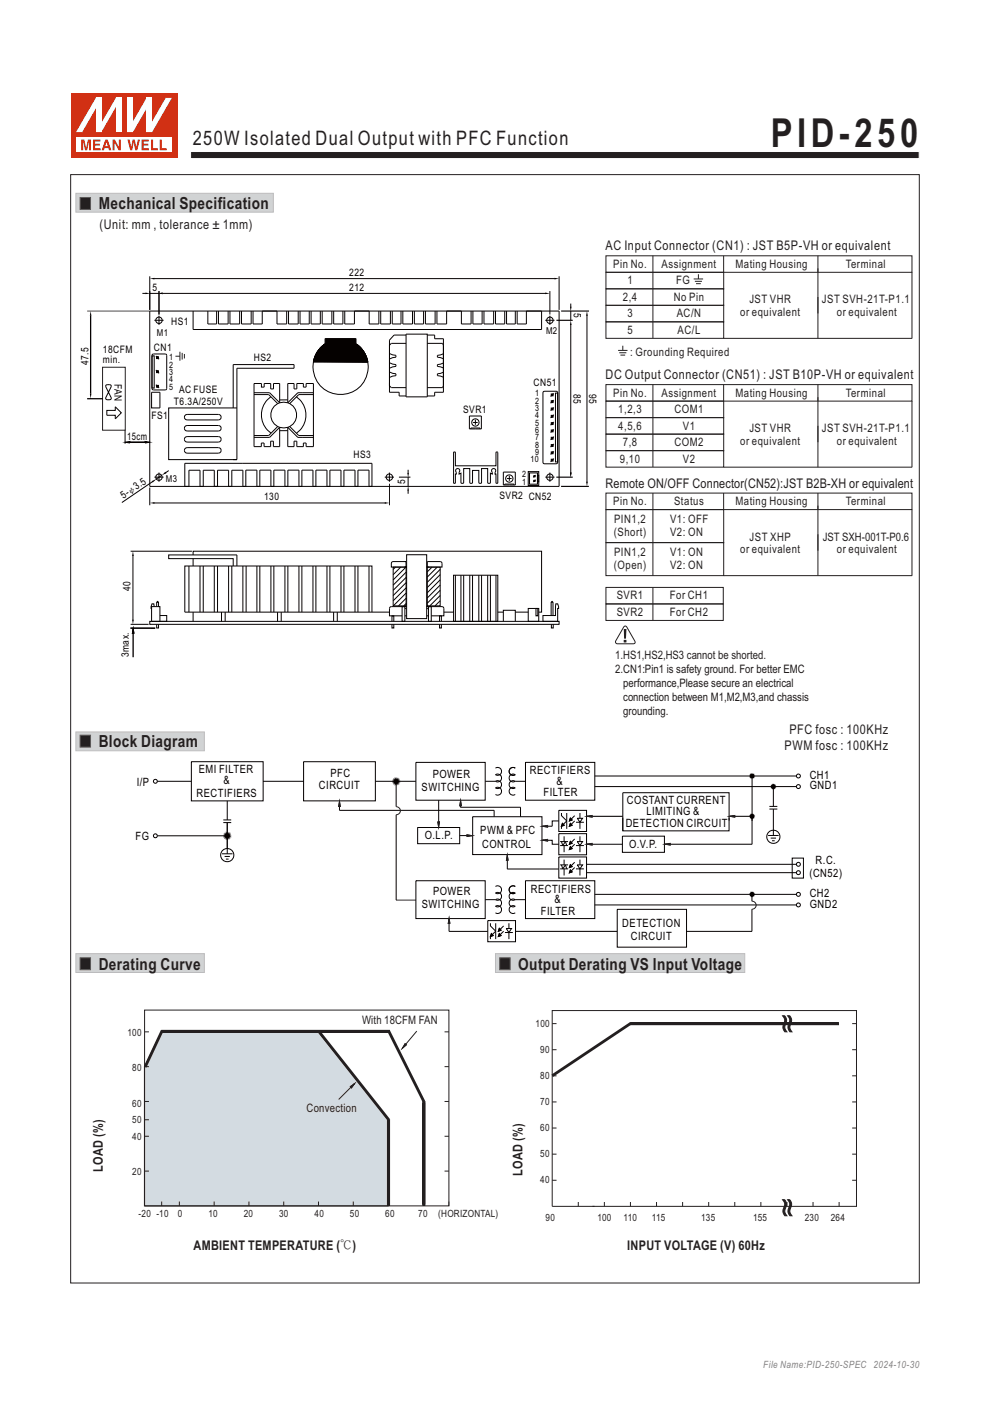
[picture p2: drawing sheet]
<svg xmlns="http://www.w3.org/2000/svg" width="210mm" height="297mm" viewBox="0 0 210 297" stroke-linecap="round" stroke-linejoin="round" font-family="sans-serif">
<g fill="#d1d3d4" stroke="#bbbdc0" stroke-width=".21">
<path d="M16.1 41h41.9v4h-41.9z" fill-rule="evenodd"/>
<path d="M16.1 202.2h27.2v4h-27.2z" fill-rule="evenodd"/>
<path d="M105.1 202.2h52.9v4h-52.9z" fill-rule="evenodd"/>
<path d="M16.1 155.2h27.2v4h-27.2z" fill-rule="evenodd"/>
</g>
<path d="M34.3 218.7l33.3 .1 14.9 18.8-.2 18.1h-51.7v-29.5z" fill-rule="evenodd" fill="#d3dbe1" stroke="#231f20" stroke-width=".21"/>
<g fill="#231f20" stroke="#58595b" stroke-width=".21">
<path d="M17 155.9h2.2v2.5h-2.2z" fill-rule="evenodd"/>
<path d="M17 41.9h2.2v2.5h-2.2z" fill-rule="evenodd"/>
<path d="M17 203.1h2.2v2.5h-2.2z" fill-rule="evenodd"/>
<path d="M106 203.1h2.2v2.5h-2.2z" fill-rule="evenodd"/>
</g>
<g fill="none" stroke="#231f20" stroke-width=".21">
<path d="M72 169.9l.2 1.1h-.4zM92.9 174.3h.3l-.2 1zM97.7 169.8l.2 1h-.4zM99 177l1.1 .2-1.1 .1zM115.1 178.1l1-.1v.3zM115.1 175.2l1-.2v.4zM124.5 173.1l1.1-.2v.3zM124.5 179l1.1-.2v.4zM141.1 179l1.1-.2v.4zM154.8 173.1l1-.2v.3zM95.3 194.7l.1 1.1h-.3zM107.6 181.3l.2 1.1h-.4z"/>
<path d="M117.1 217h.9M180.7 217h1M117.1 222.6h.9M117.1 239.2h.9M117.1 233.6h.9M117.1 228.1h.9M180.7 239.2h1M180.7 233.6h1M180.7 228.1h1M180.7 222.6h1M117.1 250.2h.9M117.1 244.7h.9"/>
<path d="M122.7 254.8v1M125.7 255.8h56v-41.5h-64.6v41.5h9M128.2 254.8v1M133.7 254.8v1M139.3 254.8v1M144.8 254.8v1M150.3 254.8v1M155.8 254.8v1M161.4 254.8v1M166.9 254.8v1M172.4 254.8v1M178 254.8v1"/>
<path d="M180.7 250.2h1M180.7 244.7h1"/>
</g>
<path d="M133.9 217l43.8 .1z" fill-rule="evenodd" fill="#231f20" stroke="#231f20" stroke-width=".6"/>
<path d="M133.8 217l-16.7 11.1" fill="none" stroke="#231f20" stroke-width=".6"/>
<g fill="none" stroke="#050100" stroke-width=".21">
<path d="M31.8 58.6v7.1M32.5 59.1h85.3M118.6 58.6v7.1M30.2 62.2h.8M31.8 65.9h86.8v37.2h-86.8zM31.8 62.2h1.9M32.2 75.4h.5v6.9h-.5zM32.4 75.1l2.6-.1 .3 .2 .1 7.2-.2 .2-2.7 .1-.2-.2-.1-7.1zM32.7 67.9h2M33.7 66.9v2M33.7 61.7v5M34.5 62.2h81.4"/>
<path d="M45.9 65.9v2.8h-1.8v-2.8M48.4 65.9v2.8h-2.1v-2.8M50.8 65.9v2.8h-2v-2.8M53.3 65.9v2.8h-2.1v-2.8M55.6 65.9v2.8h-1.9v-2.8M60.8 65.9v2.8h-2.1l.1-2.8M63.3 65.9v2.8h-2.1v-2.8M65.6 65.9v2.8h-2v-2.8M67.9 65.9v2.8h-1.9v-2.8M70.4 65.9v2.8h-2.1v-2.8M72.7 65.9v2.8h-1.9v-2.8M75.2 65.9v2.8h-2.1v-2.8"/>
<path d="M80.4 65.9v2.8h-2.1v-2.8M82.6 78.9l1.4 .4v.3l-1.4 .4M82.6 76.9l1.4 .4v.4l-1.4 .4M82.6 75l1.4 .3v.4l-1.4 .4M82.8 65.9v2.8h-2.1v-2.8M85.1 65.9v2.8h-1.9v-2.8M86.1 72.8h-3.1l-.4 .4M86.1 70.8h4.5v13.3h-4.5zM86.1 71h-2.5l-1 1.1v11.1h2.1v.8h1.4M87.5 65.9v2.8h-2.1v-2.8M89.8 65.9v2.8h-1.9v-2.8M90.6 72.8h3.3l.1 .4"/>
<path d="M90.6 71h1.6v.8h1.8v11.4h-1.8v.8h-1.6M92.3 65.9v2.8h-2.1v-2.8M94 75l-1.2 .3v.4l1.2 .4M94 77l-1.2 .3v.4l1.2 .3M94 78.9l-1.2 .4v.3l1.2 .4M94.7 65.9v2.8h-2v-2.8M99.9 65.9v2.8h-2v-2.8M102.3 65.9v2.8h-2v-2.8M104.7 65.9v2.8h-2v-2.8M107.1 65.9v2.8h-2v-2.8M109.3 65.9v2.8h-1.9v-2.8M111.6 65.9v2.8h-1.9v-2.8"/>
<path d="M114.9 65.9v4h-73.9v-4M115.7 67.9h1.9M116.6 61.7v5M116.6 66.9v2M118 67.9h3.5M119 65.9h5.9M121.1 68.7v31.7M121.1 64.4v.7M121.1 65.9v2M124.5 66.7v35.6M32.2 83.2h1.7v3.3h-1.7zM35.8 99.8l-1 .6"/>
<path d="M39.2 92.8l.5-.2h6.6a.59 .59 0 0 1 .6 .5 .59 .59 0 0 1-.6 .6h-6.6a.59 .59 0 0 1-.5-.9zM39.2 90.5l.5-.3h6.6a.59 .59 0 0 1 .6 .6 .59 .59 0 0 1-.6 .6h-6.6a.59 .59 0 0 1-.5-.9zM39.2 88.2l.5-.3h6.6a.59 .59 0 0 1 .6 .6 .59 .59 0 0 1-.6 .5h-6.6a.59 .59 0 0 1-.5-.8zM39.2 95.2l.5-.3h6.6a.59 .59 0 0 1 .6 .6 .59 .59 0 0 1-.6 .6h-6.6a.59 .59 0 0 1-.5-.9zM49.5 86.5v-9.2h12.9v.8h-12.2v19.3M50.2 86.5h-14.4v10.9h14.4h-.7M53.9 83.3h3.3l2.1 2.1v-4.1h-1.3v1.2h-.6v-1.2h-1.4v.8h-.6v-.8h-1.5v13.4h1.5v-.8h.6v.8h1.4v-1.2h.6v1.2h1.3v-4.1l-2.1 2.1h-3.3M53.9 83.7h3.1l1.9 1.9M57.4 84.1a4.7 4.7 0 0 0 .1 7.7M58.9 90.4l-1.9 1.9h-3.1M61 84.8h-1.7M61 91.3h-1.7"/>
<path d="M61.4 90.4l2 1.9h3.1M62.9 84.1a4.7 4.7 0 0 1 0 7.7M66.5 83.3h-3.3l-2.2 2.1v-4.1h1.4v1.2h.6v-1.2h1.3v.8h.6v-.8h1.6v13.4h-1.6v-.8h-.6v.8h-1.3v-1.2h-.6v1.2h-1.4v-4.1l2.2 2.1h3.3M66.5 83.7h-3.1l-2 1.9M82.6 81.8l.4 .4h3.1M86.6 99.6v.8M94 81.8l-.1 .4h-3.3M96.2 95.9l.4 .1v2.8h8.6v-2.8l.3-.1v6.5l-.3-.1v-1.8h-.2l.1-.9-.1-.2h-.6l-.1 .2 .1 .9-.4-.2v2l-.2 .2h-.3l-.1-.2v-3h-1.3v3l-.1 .2h-.3l-.1-.2v-2.6h-1.4v2.6l-.1 .2h-.3l-.2-.2v-3h-1.3v3l-.1 .2h-.3l-.1-2.2-.4 .2 .1-.9-.4-.3-.4 .3 .1 .9h-.2v1.8l-.4 .1zM99.6 88.2h2.5v2.7h-2.5zM100.3 89.6h1M100.8 89v1.1M101.8 90.9v-.2h-1.9v.2"/>
<path d="M112 100h2.3v2.9h-2.3zM115.3 83h2.7l.3 .3v14.7l-.3 .3h-2.5l-.3-.3v-14.7zM117.8 83.3h.5v14.6h-.5zM27.7 116.9h13M28.2 117.7v13.9M31.8 103.4v3.7M32.4 102.1l-6.5 4.4M32.5 106.6h49.3M32.7 101.2h2M33.7 100.2v1.9M34.3 100.8l-1.2 .8M40.1 103.1v-3.4h2.3v3.4"/>
<path d="M41 117.7v-.8h73.9v12.9h-.6M41 118.4v1.6M45.5 103.1v-3.4h-2.4v3.4M48.5 103.1v-3.4h-2.4v3.4M51.5 103.1v-3.4h-2.3v3.4M54.5 103.1v-3.4h-2.4v3.4M57.5 103.1v-3.4h-2.4v3.4M60.4 103.1v-3.4h-2.3v3.4M63.4 103.1v-3.4h-2.3v3.4M66.4 103.1v-3.4h-2.4v3.4M69.4 103.1v-3.4h-2.4v3.4M72.3 103.1v-3.4h-2.3v3.4"/>
<path d="M75.3 103.1v-3.4h-2.4v3.4M75.9 103.1v-3.4h2.4v3.4h.6v-4.9h-39.7v4.9M81.6 101.2h2M82.6 100.2v1.9M82.6 102.6v4.5M83.1 119.2l3-.1v1.1h.1h-3.2zM84.6 101.2h2.5M86.2 117.6h4.3v13.6h-4.3zM86.6 101.2v1.9M86.6 103.9v.8M106.8 100.1h2.5v2.7h-2.5zM107.5 101.5h1"/>
<path d="M108 100.9v1M109 102.8v-.2h-1.9v.2M112.3 100.3h1.7v2.4h-1.7zM113.3 101.9h.2v.1h-.2zM113.3 100.9h.2v.2h-.2zM114 100.8h.3v1.3h-.3zM115.7 101.2h1.9M116.6 100.2v1.9M118 101.2h3.5M119 103.1h5.9M27.7 132.4h3.8M31.8 131.7h86.8v.7h-86.8z"/>
<path d="M32.2 131.7v-3.1h1.7v3.1M32.7 128.6l-.1-.6h-.4l-.2 .6v.4h.2M33.2 128.6v-.9l.2-.2 .2 .2v.9M33.2 132.4v.7h.4v-.7M33.3 127.7h.3M33.9 130.5h1.5v1.2h-3.2M40.1 120v9.8M41 129.8v1.9M42.4 120v9.8M43.1 120v9.8M45.5 120v9.8M46.1 120v9.8"/>
<path d="M47 129.8v1.9M47.8 129.8v1.9M48.5 120v9.8M49.2 120v9.8M49.5 120v-1.6h-13.7v-.7h14.4v2.3M51.5 120v9.8M52.2 120v9.8M54.5 120v9.8M55.1 120v9.8M57.5 120v9.8M58.1 120v9.8M58.9 129.8v1.9"/>
<path d="M59.6 129.8v1.9M60.4 120v9.8M61.1 120v9.8M63.4 120v9.8M64 120v9.8M66.4 120v9.8M67 120v9.8M69.4 120v9.8M70 120v9.8M70.8 129.8v1.9M71.5 129.8v1.9M72.3 120v9.8"/>
<path d="M72.9 120v9.8M75.3 120v9.8M75.9 120v9.8M78.3 120v9.8M78.9 129.8v-9.8h-39.7v9.8h43.4M83.1 131.7v-1.1h.4v1.1M83.1 132.4v.7h.4v-.7M83.4 120.2h2.7v8.3h-2.7zM83.9 120.2l-.5 .5M85 120.2l-1.6 1.6M85.3 128.6h.6v3.1h-.6zM85.8 128.5v.1h.4h-3.2l-.4 .4v1.6h2.7"/>
<path d="M85.8 120.2h.4M85.9 130.6h.3M85.9 129h.3M86.1 120.2l-2.7 2.8M86.1 124.6l-2.7 2.8M86.1 123.5l-2.7 2.8M86.1 122.4l-2.7 2.8M86.1 121.3l-2.7 2.8M86.1 128l-.5 .5M86.1 126.9l-1.6 1.6M86.1 125.7l-2.7 2.8M90.5 129h.4"/>
<path d="M90.5 130.6h.4M90.6 120.2v-1.1h2.8l.3 .2 .1 .9h-3.3h.5M90.6 120.2h2.8v8.3h-2.8zM90.9 128.6h.6v3.1h-.6zM91 128.5v.1h-.5h3.3l.3 .4v1.6h-2.6M91.6 120.2l-1 1M92.7 120.2l-2.1 2.2M93.2 132.4v.7h.4v-.7M93.2 131.7v-1.1h.4v1.1M93.4 127.4l-1.1 1.1M93.4 126.3l-2.2 2.2M93.4 120.7l-2.8 2.8"/>
<path d="M93.4 121.8l-2.8 2.8M93.4 122.9l-2.8 2.8M93.4 124l-2.8 2.8M93.4 125.2l-2.8 2.7M94.1 129.8h2.1M96.2 122h9.4v9.7h-9.4zM96.6 122v9.7M97.8 122v9.7M98.3 122v9.7M99.6 122v9.7M100.2 122v9.7M101.6 122v9.7"/>
<path d="M102.1 122v9.7M103.4 122v9.7M104 122v9.7M105.2 122v9.7M105.6 129.8h1.2M106.8 131.7v-2.3h2.5v2.3M109.3 129.8h2.7M112 129h2.3v2.7h-2.3zM113.7 129h.4v1.6h-.4zM115.2 130.5h2.6l.1-2.5h.4l.2 .6v.4h-.2v2.7h-3.1zM116.9 130.5v-2.8l.2-.2 .2 .2v2.8M116.9 127.7h.4"/>
<path d="M117 132.4v.7h.3v-.7M33.4 165.7h7.2M33.4 177.2h14.8M40.6 161.5h15.2v8.3h-15.2zM47.4 174.4h1.6M47.4 173.8h1.6M47.9 177.2h.3zM47.9 177.1l.3 .1zM47.9 177.3l.3-.1zM48 177l.2 .2zM48 177.4l.2-.2zM48.1 176.9l.1 .3z"/>
<path d="M48.2 169.8v4M48.2 177.2v.3zM48.2 174.4v6.6M48.2 177.2l.2-.2zM48.2 177.2l.3 .1zM48.2 177.2l.2 .2zM48.2 177.2l-.1 .3zM48.2 177.2h.3zM48.2 176.9v.3zM48.2 177.2l.1 .3zM48.2 177.2l.3-.1zM48.3 176.9l-.1 .3z"/>
<path d="M48.4 177l-.2 .2zM55.8 165.7h8.6M64.4 161.5h15.2v8.3h-15.2zM72 170.3v1.5h32.8M79.6 165.7h8.6M83.7 165.7h.3zM83.7 165.6l.3 .1zM83.8 165.6l.2 .1zM83.8 165.8l.2-.1zM83.8 165.5l.2 .2zM83.8 165.9l.2-.2zM83.8 165.4l.2 .3z"/>
<path d="M83.9 165.4l.1 .3zM84 165.4v.3zM84 165.7v5.3M84 172.7v18.1M84 165.7l.2 .2zM84 165.7v.3zM84 165.7l.3-.1zM84 165.7h.3zM84 165.7l.3 .1zM84 165.7l.3-.2zM84 165.7l-.1 .2zM84 165.7l.3 .2z"/>
<path d="M84.1 165.4l-.1 .3zM84.2 165.4l-.2 .3zM88.2 161.6h14.7v8.1h-14.7zM88.6 175.4h8.9v3.5h-8.9zM93 169.7v5.1M97.5 177.2h2.2M97.7 170v1.2l12.7-.1v2.1M100.3 173.2h14.7v8h-14.7zM102.9 165.7h2.2M104.8 171.8v1.4M105.1 162.8a.84 .84 0 0 1 1.3 .7 .84 .84 0 0 1-1.3 .7 .84 .84 0 0 1 1.3 .7 .84 .84 0 0 1-1.3 .8M105.1 165.7a.84 .84 0 0 1 1.3 .7 .84 .84 0 0 1-1.3 .7 .84 .84 0 0 1 1.3 .7 .84 .84 0 0 1-1.3 .7"/>
<path d="M109.3 165.7h2.2M109.3 165.7a.84 .84 0 0 0-1.3 .7 .84 .84 0 0 0 1.3 .7 .84 .84 0 0 0-1.3 .7 .84 .84 0 0 0 1.3 .7M109.3 162.8a.84 .84 0 0 0-1.3 .7 .84 .84 0 0 0 1.3 .7 .84 .84 0 0 0-1.3 .7 .84 .84 0 0 0 1.3 .8M111.5 161.6h14.7v8.1h-14.7zM115.7 178.2h1.4v.8h1.4M118.5 174.1h-1.4v1.1h-1.5M118.5 171.8h5.9v4.5h-5.9zM118.5 176.8h5.9v4.4h-5.9zM118.8 179.3h1.7M118.8 178.4h1.7M119.1 178.4l.3 .9 .5-.9 .3 .9M119.1 172.4v.5l1.1 1.2-1.1 1.1v.5"/>
<path d="M119.3 174.6l.4 .4-.6 .2zM119.6 177.3v1.1M119.6 179.3v1.4M120.2 172.4v3.3M121 179.5l.4 .4-.6 .2zM121 178.4l.4 .4-.6 .2zM121 173.5l.4 .4-.6 .2zM121 174.6l.4 .4-.6 .2zM121.9 179l-1.1 1.1M121.9 177.9l-1.1 1.1M121.9 172.9l-1.1 1.2M121.9 174.1l-1.1 1.1"/>
<path d="M122.2 179.3h1.6M122.2 174.3h1.6M122.4 178.4h1.2l-.6 .9zM122.4 173.5h1.2l-.6 .8zM123 177.3v1.1M123 179.3v1.4M123 174.3v1.4M123 172.4v1.1M125.1 179h6.9M125.3 173.1h6.8M126.2 164.5h42.7M126.2 166.8h42.7"/>
<path d="M132 177.3h8.9v3.4h-8.9zM132.1 173.4v2.8h22.5v-2.8M141.5 179h18M154.6 174v-5.9h-22.5v8.1M155.1 173.1h4.4M159.2 164.5h.3zM159.2 173.1h.3zM159.2 164.4l.3 .1zM159.2 164.6l.3-.1zM159.2 173l.3 .1zM159.2 173.2l.3-.1zM159.3 164.4l.2 .1z"/>
<path d="M159.3 164.7l.2-.2zM159.3 172.9l.2 .2zM159.3 173.2l.2-.1zM159.3 164.3l.2 .2zM159.3 172.8l.2 .3zM159.4 164.2l.1 .3zM159.4 172.8l.1 .3zM159.5 164.5v.3zM159.5 173.1v.3zM159.5 164.5v14.5M159.5 164.5l-.2 .3zM159.5 173.1l-.1 .3z"/>
<path d="M159.5 164.2v.3zM159.5 164.5l.2 .3zM159.5 172.8v.3zM159.5 173.1l.1 .3zM159.5 164.5h.3zM159.5 173.1h.3zM159.5 164.5l.3-.1zM159.5 173.1l.3-.1zM159.5 173.1l.3 .1zM159.5 164.5l.3 .1zM159.6 164.2l-.1 .3zM159.6 172.8l-.1 .3z"/>
<path d="M159.7 164.3l-.2 .2zM159.7 172.8l-.2 .3zM162.9 177.1h2.3M163.2 171h1.7M163.2 171.5h1.7M163.5 177.7h1.1M163.7 166.8h.3zM163.7 166.7l.3 .1zM163.7 166.9l.3-.1zM163.8 178.3h.5M163.8 166.6l.2 .2zM163.8 166.9l.2-.1z"/>
<path d="M163.9 166.5l.1 .3zM164 166.8v4.2M164 166.8l-.1 .3zM164 166.8l.3 .1zM164 166.8v.3zM164 171.5v5.6M164 166.5v.3zM164 166.8l.1 .3zM164 166.8h.3zM164 166.8l.3-.2zM164.1 166.5l-.1 .3zM164.2 166.5l-.2 .3z"/>
<path d="M47.1 181h2.2M47.6 181.6h1.2M47.9 182.1h.6M84 190.8h4.2M88.2 186.7h14.7v8.1h-14.7zM95.2 194.9v2.6h8.2M102.9 190.7h2.2M103.5 195.2h5.8v4.5h-5.8zM104 195.7v.6l1.1 1.1-1.1 1.2v.5M104.2 198l.4 .4-.6 .2zM105.1 187.9a.84 .84 0 0 1 1.3 .7 .84 .84 0 0 1-1.3 .7 .84 .84 0 0 1 1.3 .7 .84 .84 0 0 1-1.3 .7M105.1 190.7a.84 .84 0 0 1 1.3 .7 .84 .84 0 0 1-1.3 .7 .84 .84 0 0 1 1.3 .7 .84 .84 0 0 1-1.3 .7"/>
<path d="M105.1 195.7v3.4M105.9 196.8l.4 .4-.6 .2zM105.9 198l.4 .4-.6 .2zM106.8 196.3l-1.1 1.1M106.8 197.4l-1.1 1.2M107.1 197.7h1.7M107.4 196.9h1.1l-.6 .8zM107.6 181.6v2.7l10.9-.1M107.9 197.7v1.4M107.9 195.7v1.2M109.3 190.7h2.2M109.3 190.7a.84 .84 0 0 0-1.3 .7 .84 .84 0 0 0 1.3 .7 .84 .84 0 0 0-1.3 .7 .84 .84 0 0 0 1.3 .7"/>
<path d="M109.3 187.9a.84 .84 0 0 0-1.3 .7 .84 .84 0 0 0 1.3 .7 .84 .84 0 0 0-1.3 .7 .84 .84 0 0 0 1.3 .7M109.3 197.5h21.6M111.5 186.7h14.7v8.1h-14.7zM118.5 181.7h5.9v4.5h-5.9zM118.8 184.2h1.7M118.8 183.4h1.7M119.1 183.4l.3 .8 .5-.8 .3 .8M119.6 182.3v1.1M119.6 184.2v1.4M121 184.5l.4 .4-.6 .2zM121 183.3l.4 .4-.6 .2zM121.9 183.9l-1.1 1.2"/>
<path d="M121.9 182.8l-1.1 1.1M122.2 184.2h1.6M122.4 183.4h1.2l-.6 .8zM123 182.3v1.1M123 184.2v1.4M124.4 183.3h44.5M124.4 185h44.5M126.1 191.9h42.8M126.1 189.6h42.8M130.9 192.8h14.7v8h-14.7zM159.2 189.6h.3zM159.2 189.5l.3 .1z"/>
<path d="M159.2 189.7l.3-.1zM159.3 189.4l.2 .2zM159.3 189.8l.2-.2zM159.4 189.3l.1 .3zM159.5 192.8v4.7h-13.9M159.5 189.3v1.8M159.5 189.6v.3zM159.5 189.6l-.2 .3zM159.5 189.3v.3zM159.5 189.6l.2 .3zM159.5 189.6h.3zM159.5 189.6l.3-.1z"/>
<path d="M159.5 189.6l.3 .1zM159.6 189.3l-.1 .3zM159.7 189.4l-.2 .2z"/>
<circle cx="33.7" cy="67.9" r=".68"/>
<circle cx="116.6" cy="67.9" r=".68"/>
<circle cx="60.2" cy="88" r="2.74"/>
<circle cx="100.8" cy="89.6" r=".78"/>
<circle cx="33.7" cy="101.2" r=".68"/>
<circle cx="82.6" cy="101.2" r=".68"/>
<circle cx="108" cy="101.5" r=".78"/>
<circle cx="116.6" cy="101.2" r=".69"/>
<circle cx="33" cy="165.6" r=".42"/>
<circle cx="33" cy="177.2" r=".42"/>
<circle cx="164" cy="177.4" r="1.4"/>
<circle cx="169.3" cy="164.5" r=".42"/>
<circle cx="169.3" cy="166.8" r=".42"/>
<circle cx="48.2" cy="181.3" r="1.4"/>
<circle cx="169.3" cy="189.6" r=".42"/>
<circle cx="169.3" cy="183.3" r=".42"/>
<circle cx="169.3" cy="191.9" r=".42"/>
<circle cx="169.3" cy="185" r=".42"/>
</g>
<g fill="#050100" stroke="#050100" stroke-width=".21">
<path d="M121 179.5l.4 .4-.6 .2z" fill-rule="evenodd"/>
<path d="M121 184.5l.4 .4-.6 .2z" fill-rule="evenodd"/>
<path d="M121 178.4l.4 .4-.6 .2z" fill-rule="evenodd"/>
<path d="M121 183.3l.4 .4-.6 .2z" fill-rule="evenodd"/>
<path d="M121 173.5l.4 .4-.6 .2z" fill-rule="evenodd"/>
<path d="M105.9 196.8l.4 .4-.6 .2z" fill-rule="evenodd"/>
<path d="M119.3 174.6l.4 .4-.6 .2z" fill-rule="evenodd"/>
<path d="M104.2 198l.4 .4-.6 .2z" fill-rule="evenodd"/>
<path d="M121 174.6l.4 .4-.6 .2z" fill-rule="evenodd"/>
<path d="M105.9 198l.4 .4-.6 .2z" fill-rule="evenodd"/>
<path d="M48.2 177.2h.3z" fill-rule="evenodd"/>
<path d="M84 165.7h.3z" fill-rule="evenodd"/>
<path d="M48.2 177.2l.3-.1z" fill-rule="evenodd"/>
<path d="M84 165.7l.3-.1z" fill-rule="evenodd"/>
<path d="M48.2 177.2l.2-.2z" fill-rule="evenodd"/>
<path d="M84 165.7l.3-.2z" fill-rule="evenodd"/>
<path d="M48.4 177l-.2 .2z" fill-rule="evenodd"/>
<path d="M84.2 165.4l-.2 .3z" fill-rule="evenodd"/>
<path d="M48.3 176.9l-.1 .3z" fill-rule="evenodd"/>
<path d="M84.2 165.4l-.2 .3z" fill-rule="evenodd"/>
<path d="M48.3 176.9l-.1 .3z" fill-rule="evenodd"/>
<path d="M84.1 165.4l-.1 .3z" fill-rule="evenodd"/>
<path d="M48.2 176.9v.3z" fill-rule="evenodd"/>
<path d="M84 165.4v.3z" fill-rule="evenodd"/>
<path d="M48.1 176.9l.1 .3z" fill-rule="evenodd"/>
<path d="M84 165.4v.3z" fill-rule="evenodd"/>
<path d="M48.1 176.9l.1 .3z" fill-rule="evenodd"/>
<path d="M83.9 165.4l.1 .3z" fill-rule="evenodd"/>
<path d="M48 177l.2 .2z" fill-rule="evenodd"/>
<path d="M83.8 165.4l.2 .3z" fill-rule="evenodd"/>
<path d="M48 177l.2 .2z" fill-rule="evenodd"/>
<path d="M83.8 165.5l.2 .2z" fill-rule="evenodd"/>
<path d="M48 177l.2 .2z" fill-rule="evenodd"/>
<path d="M83.8 165.5l.2 .2z" fill-rule="evenodd"/>
<path d="M47.9 177.1l.3 .1z" fill-rule="evenodd"/>
<path d="M83.8 165.6l.2 .1z" fill-rule="evenodd"/>
<path d="M47.9 177.1l.3 .1z" fill-rule="evenodd"/>
<path d="M83.7 165.6l.3 .1z" fill-rule="evenodd"/>
<path d="M47.9 177.2h.3z" fill-rule="evenodd"/>
<path d="M83.7 165.7h.3z" fill-rule="evenodd"/>
<path d="M47.9 177.3l.3-.1z" fill-rule="evenodd"/>
<path d="M83.7 165.7h.3z" fill-rule="evenodd"/>
<path d="M47.9 177.3l.3-.1z" fill-rule="evenodd"/>
<path d="M83.8 165.8l.2-.1z" fill-rule="evenodd"/>
<path d="M48 177.4l.2-.2z" fill-rule="evenodd"/>
<path d="M83.8 165.9l.2-.2z" fill-rule="evenodd"/>
<path d="M48.2 177.2l-.1 .3z" fill-rule="evenodd"/>
<path d="M84 165.7l-.1 .2z" fill-rule="evenodd"/>
<path d="M48.2 177.2l-.1 .3z" fill-rule="evenodd"/>
<path d="M84 165.7l-.1 .2z" fill-rule="evenodd"/>
<path d="M48.2 177.2v.3z" fill-rule="evenodd"/>
<path d="M84 165.7v.3z" fill-rule="evenodd"/>
<path d="M48.2 177.2v.3z" fill-rule="evenodd"/>
<path d="M84 165.7v.3z" fill-rule="evenodd"/>
<path d="M48.2 177.2l.1 .3z" fill-rule="evenodd"/>
<path d="M84 165.7l.2 .2z" fill-rule="evenodd"/>
<path d="M48.2 177.2l.2 .2z" fill-rule="evenodd"/>
<path d="M84 165.7l.2 .2z" fill-rule="evenodd"/>
<path d="M48.2 177.2l.2 .2z" fill-rule="evenodd"/>
<path d="M84 165.7l.3 .2z" fill-rule="evenodd"/>
<path d="M48.2 177.2l.2 .2z" fill-rule="evenodd"/>
<path d="M84 165.7l.3 .1z" fill-rule="evenodd"/>
<path d="M48.2 177.2l.3 .1z" fill-rule="evenodd"/>
<path d="M84 165.7l.3 .1z" fill-rule="evenodd"/>
<path d="M48.2 177.2h.3z" fill-rule="evenodd"/>
<path d="M84 165.7h.3z" fill-rule="evenodd"/>
<path d="M159.5 164.5h.3z" fill-rule="evenodd"/>
<path d="M159.5 189.6h.3z" fill-rule="evenodd"/>
<path d="M159.5 164.5l.3-.1z" fill-rule="evenodd"/>
<path d="M159.5 189.6l.3-.1z" fill-rule="evenodd"/>
<path d="M159.7 164.3l-.2 .2z" fill-rule="evenodd"/>
<path d="M159.7 189.4l-.2 .2z" fill-rule="evenodd"/>
<path d="M159.6 164.2l-.1 .3z" fill-rule="evenodd"/>
<path d="M159.6 189.3l-.1 .3z" fill-rule="evenodd"/>
<path d="M159.5 164.2v.3z" fill-rule="evenodd"/>
<path d="M159.5 189.3v.3z" fill-rule="evenodd"/>
<path d="M159.4 164.2l.1 .3z" fill-rule="evenodd"/>
<path d="M159.4 189.3l.1 .3z" fill-rule="evenodd"/>
<path d="M159.3 164.3l.2 .2z" fill-rule="evenodd"/>
<path d="M159.3 189.4l.2 .2z" fill-rule="evenodd"/>
<path d="M159.3 164.4l.2 .1z" fill-rule="evenodd"/>
<path d="M159.3 189.4l.2 .2z" fill-rule="evenodd"/>
<path d="M159.3 164.4l.2 .1z" fill-rule="evenodd"/>
<path d="M159.3 189.4l.2 .2z" fill-rule="evenodd"/>
<path d="M159.2 164.4l.3 .1z" fill-rule="evenodd"/>
<path d="M159.2 189.5l.3 .1z" fill-rule="evenodd"/>
<path d="M159.2 164.5h.3z" fill-rule="evenodd"/>
<path d="M159.2 189.6h.3z" fill-rule="evenodd"/>
<path d="M159.2 164.6l.3-.1z" fill-rule="evenodd"/>
<path d="M159.2 189.7l.3-.1z" fill-rule="evenodd"/>
<path d="M159.3 164.7l.2-.2z" fill-rule="evenodd"/>
<path d="M159.3 189.8l.2-.2z" fill-rule="evenodd"/>
<path d="M159.5 164.5l-.2 .3z" fill-rule="evenodd"/>
<path d="M159.5 189.6l-.2 .3z" fill-rule="evenodd"/>
<path d="M159.5 164.5v.3z" fill-rule="evenodd"/>
<path d="M159.5 189.6v.3z" fill-rule="evenodd"/>
<path d="M159.5 164.5v.3z" fill-rule="evenodd"/>
<path d="M159.5 189.6v.3z" fill-rule="evenodd"/>
<path d="M159.5 164.5l.2 .3z" fill-rule="evenodd"/>
<path d="M159.5 189.6l.2 .3z" fill-rule="evenodd"/>
<path d="M159.5 164.5l.2 .3z" fill-rule="evenodd"/>
<path d="M159.5 189.6l.2 .3z" fill-rule="evenodd"/>
<path d="M159.5 164.5l.3 .1z" fill-rule="evenodd"/>
<path d="M159.5 189.6l.3 .1z" fill-rule="evenodd"/>
<path d="M159.5 164.5h.3z" fill-rule="evenodd"/>
<path d="M159.5 189.6h.3z" fill-rule="evenodd"/>
<path d="M164 166.8h.3z" fill-rule="evenodd"/>
<path d="M164 166.8l.3-.2z" fill-rule="evenodd"/>
<path d="M164.2 166.5l-.2 .3z" fill-rule="evenodd"/>
<path d="M164.1 166.5l-.1 .3z" fill-rule="evenodd"/>
<path d="M164 166.5v.3z" fill-rule="evenodd"/>
<path d="M163.9 166.5l.1 .3z" fill-rule="evenodd"/>
<path d="M163.9 166.5l.1 .3z" fill-rule="evenodd"/>
<path d="M163.8 166.6l.2 .2z" fill-rule="evenodd"/>
<path d="M163.8 166.6l.2 .2z" fill-rule="evenodd"/>
<path d="M163.7 166.7l.3 .1z" fill-rule="evenodd"/>
<path d="M163.7 166.8h.3z" fill-rule="evenodd"/>
<path d="M163.7 166.9l.3-.1z" fill-rule="evenodd"/>
<path d="M163.8 166.9l.2-.1z" fill-rule="evenodd"/>
<path d="M164 166.8l-.1 .3z" fill-rule="evenodd"/>
<path d="M164 166.8v.3z" fill-rule="evenodd"/>
<path d="M164 166.8v.3z" fill-rule="evenodd"/>
<path d="M164 166.8l.1 .3z" fill-rule="evenodd"/>
<path d="M164 166.8l.3 .1z" fill-rule="evenodd"/>
<path d="M164 166.8l.3 .1z" fill-rule="evenodd"/>
<path d="M164 166.8h.3z" fill-rule="evenodd"/>
<path d="M159.5 173.1h.3z" fill-rule="evenodd"/>
<path d="M159.5 173.1l.3-.1z" fill-rule="evenodd"/>
<path d="M159.7 172.8l-.2 .3z" fill-rule="evenodd"/>
<path d="M159.6 172.8l-.1 .3z" fill-rule="evenodd"/>
<path d="M159.5 172.8v.3z" fill-rule="evenodd"/>
<path d="M159.4 172.8l.1 .3z" fill-rule="evenodd"/>
<path d="M159.3 172.8l.2 .3z" fill-rule="evenodd"/>
<path d="M159.3 172.9l.2 .2z" fill-rule="evenodd"/>
<path d="M159.3 172.9l.2 .2z" fill-rule="evenodd"/>
<path d="M159.2 173l.3 .1z" fill-rule="evenodd"/>
<path d="M159.2 173.1h.3z" fill-rule="evenodd"/>
<path d="M159.2 173.2l.3-.1z" fill-rule="evenodd"/>
<path d="M159.3 173.2l.2-.1z" fill-rule="evenodd"/>
<path d="M159.5 173.1l-.1 .3z" fill-rule="evenodd"/>
<path d="M159.5 173.1v.3z" fill-rule="evenodd"/>
<path d="M159.5 173.1v.3z" fill-rule="evenodd"/>
<path d="M159.5 173.1l.1 .3z" fill-rule="evenodd"/>
<path d="M159.5 173.1l.3 .1z" fill-rule="evenodd"/>
<path d="M159.5 173.1l.3 .1z" fill-rule="evenodd"/>
<path d="M159.5 173.1h.3z" fill-rule="evenodd"/>
<path d="M116.9 92.7h.4l-.4 .4z" fill-rule="evenodd"/>
<path d="M116.9 93.1l.4-.4v.4z" fill-rule="evenodd"/>
<path d="M116.9 83.5h.4l-.4 .4z" fill-rule="evenodd"/>
<path d="M116.9 83.9l.4-.4v.4z" fill-rule="evenodd"/>
<path d="M116.9 94.3h.4l-.4 .4z" fill-rule="evenodd"/>
<path d="M116.9 94.7l.4-.4v.4z" fill-rule="evenodd"/>
<path d="M116.9 95.8h.4l-.4 .4z" fill-rule="evenodd"/>
<path d="M116.9 96.2l.4-.4v.4z" fill-rule="evenodd"/>
<path d="M116.9 97.4h.4l-.4 .4z" fill-rule="evenodd"/>
<path d="M116.9 97.8l.4-.4v.4z" fill-rule="evenodd"/>
<path d="M116.9 85h.4l-.4 .4z" fill-rule="evenodd"/>
<path d="M116.9 85.4l.4-.4v.4z" fill-rule="evenodd"/>
<path d="M116.9 86.5h.4l-.4 .4z" fill-rule="evenodd"/>
<path d="M116.9 86.9l.4-.4v.4z" fill-rule="evenodd"/>
<path d="M116.9 88.1h.4l-.4 .4z" fill-rule="evenodd"/>
<path d="M116.9 88.5l.4-.4v.4z" fill-rule="evenodd"/>
<path d="M116.9 89.6h.4l-.4 .4z" fill-rule="evenodd"/>
<path d="M116.9 90l.4-.4v.4z" fill-rule="evenodd"/>
<path d="M116.9 91.2h.4l-.4 .4z" fill-rule="evenodd"/>
<path d="M116.9 91.6l.4-.4v.4z" fill-rule="evenodd"/>
<path d="M113.3 102l.2-.1v.1z" fill-rule="evenodd"/>
<path d="M113.3 101.1l.2-.2v.2z" fill-rule="evenodd"/>
<path d="M113.3 101.9h.2l-.2 .1z" fill-rule="evenodd"/>
<path d="M113.3 100.9h.2l-.2 .2z" fill-rule="evenodd"/>
<path d="M33.2 75.6h.4v.4z" fill-rule="evenodd"/>
<path d="M33.2 75.6l.4 .4h-.4z" fill-rule="evenodd"/>
<path d="M33.2 78.6h.4v.4z" fill-rule="evenodd"/>
<path d="M33.2 78.6l.4 .4h-.4z" fill-rule="evenodd"/>
<path d="M33.2 81.7h.4v.4z" fill-rule="evenodd"/>
<path d="M33.2 81.7l.4 .4h-.4z" fill-rule="evenodd"/>
</g>
<g fill="#231f20" stroke="#231f20" stroke-width=".21">
<path d="M72 169.9l.2 1.1h-.4z" fill-rule="evenodd"/>
<path d="M97.7 169.8l.2 1h-.4z" fill-rule="evenodd"/>
<path d="M92.9 174.3h.3l-.2 1z" fill-rule="evenodd"/>
<path d="M99 177l1.1 .2-1.1 .1z" fill-rule="evenodd"/>
<path d="M107.6 181.3l.2 1.1h-.4z" fill-rule="evenodd"/>
<path d="M95.3 194.7l.1 1.1h-.3z" fill-rule="evenodd"/>
<path d="M115.1 178.1l1-.1v.3z" fill-rule="evenodd"/>
<path d="M115.1 175.2l1-.2v.4z" fill-rule="evenodd"/>
<path d="M124.5 173.1l1.1-.2v.3z" fill-rule="evenodd"/>
<path d="M154.8 173.1l1-.2v.3z" fill-rule="evenodd"/>
<path d="M124.5 179l1.1-.2v.4z" fill-rule="evenodd"/>
<path d="M141.1 179l1.1-.2v.4z" fill-rule="evenodd"/>
<path d="M166 215.4h.4a1.55 1.55 0 0 1 .1 2 1.3 1.3 0 0 0 .4 1.4h-.4a1.59 1.59 0 0 1-.1-2.1 1.25 1.25 0 0 0-.4-1.3z" fill-rule="evenodd"/>
<path d="M167.1 215.4h.4a1.55 1.55 0 0 1 .1 2 1.3 1.3 0 0 0 .4 1.4h-.5a1.59 1.59 0 0 1-.1-2.1 1.25 1.25 0 0 0-.3-1.3z" fill-rule="evenodd"/>
<path d="M166 254.4h.4a1.55 1.55 0 0 1 .1 2 1.3 1.3 0 0 0 .4 1.4h-.4a1.59 1.59 0 0 1-.1-2.1 1.25 1.25 0 0 0-.4-1.3z" fill-rule="evenodd"/>
<path d="M167.1 254.4h.4a1.55 1.55 0 0 1 .1 2 1.3 1.3 0 0 0 .4 1.4h-.5a1.59 1.59 0 0 1-.1-2.1 1.25 1.25 0 0 0-.3-1.3z" fill-rule="evenodd"/>
</g>
<g fill="#050100">
<path d="M30.9 62l1 .2-1 .2z"/>
<path d="M33.5 62.2l1-.2v.4z"/>
<path d="M115.6 62l1 .2-1 .2z"/>
<path d="M31.8 59.1l.9-.2v.3z"/>
<path d="M117.6 58.9l1 .2-1 .1z"/>
<path d="M120.9 65h.3l-.1 1z"/>
<path d="M120.9 100.2h.3l-.1 1z"/>
<path d="M121.1 67.9l.1 1h-.3z"/>
<path d="M124.3 102.1h.4l-.2 1z"/>
<path d="M124.5 65.9l.2 1h-.4z"/>
<path d="M31.8 106.6l1-.1v.3z"/>
<path d="M81.6 106.5l1 .1-1 .2z"/>
<path d="M86.4 100.3h.3l-.1 1z"/>
<path d="M86.6 103l.1 1h-.3z"/>
<path d="M28.2 116.9l.2 1h-.4z"/>
<path d="M28 131.4h.4l-.2 1z"/>
<path d="M34.3 100.8l.8-.8 .2 .3z"/>
<path d="M32.2 102l1-.5-.8 .8z"/>
</g>
<g fill="none" stroke="#231f20" stroke-width=".21">
<path d="M128.5 54.2h64.9v3.5h-64.9zM128.5 57.7h25v3.5h-25zM138.5 54.2v17.5M147.1 59.1h2M147.4 59.6h1.5M148.1 58.1v1M153.5 54.2v3.5M173.5 54.2v17.5M193.4 57.7v14M21.8 77.9h4.8v13.3h-4.8zM128.5 61.2h25v3.5h-25zM128.5 64.7h25v3.5h-25z"/>
<path d="M128.5 68.2h25v3.5h-25zM147.6 60.1h1M153.5 71.7h40M128.5 81.5h64.9v3.5h-64.9zM128.5 85h25v3.5h-25zM128.5 88.5h25v3.5h-25zM128.5 92h25v3.5h-25zM128.5 95.5h25v3.5h-25zM138.5 81.5v17.5M153.5 81.5v3.5M153.5 99h40M173.5 81.5v17.5"/>
<path d="M193.4 85v14.1M128.5 108h25v7h-25zM128.5 115h25v7h-25zM128.5 104.5h64.9v3.5h-64.9zM138.5 104.5v17.5M153.5 104.5v3.5M173.5 104.5v17.6M193.4 108v14M128.5 124.5h24.9v3.5h-24.9zM128.5 128h24.9v3.5h-24.9zM138.5 124.5v7M153.5 122h40"/>
<path d="M30.7 214.2h64.5v41.5h-64.5zM30.7 218.8h.9M88.4 218.6l-2.5 3M94.3 218.8h.9M30.7 237.4h.9M30.7 233.5h.9M30.7 226.1h.9M74.3 230.4l.9-.6-.7 .9zM74.6 230.4l-2.8 2.7M85.9 221.3l.3 .2-.8 .7zM94.3 233.5h.9M94.3 226.1h.9"/>
<path d="M30.7 248.3h.9M30.7 240.9h.9M34.3 254.7v1M38 254.7v1M45.4 254.7v1M52.8 254.7v1M60.2 254.7v1M67.6 254.7v1M74.9 254.7v1M82.3 255v.7M94.3 248.3h.9M94.3 240.9h.9"/>
</g>
<path d="M89.7 254.7v1M95.2 254.7v1" fill="none" stroke="#1857a7" stroke-width=".21"/>
<g fill="#231f20" stroke="#231f20" stroke-width=".6">
<path d="M34.5 218.7h47.9z" fill-rule="evenodd"/>
<path d="M82.4 237.6v17.8z" fill-rule="evenodd"/>
<path d="M89.9 233.8v21.6z" fill-rule="evenodd"/>
</g>
<path d="M34.4 218.5l-3.6 7.7M67.7 218.8l14.8 18.7M82.4 218.5l7.5 15.1" fill="none" stroke="#231f20" stroke-width=".6"/>
<g fill="#231f20" stroke="#231f20" stroke-width=".21">
<path d="M85.9 221.3l.3 .2-.8 .7z" fill-rule="evenodd"/>
<path d="M74.3 230.4l.9-.6-.7 .9z" fill-rule="evenodd"/>
</g>
<path d="M22.7 87h1.8v-.8l1.2 1.3-1.2 1.3v-.8h-1.8zM26.5 91.2v2.9M27.5 93.8h3.7" fill="none" stroke="#050100" stroke-width=".21"/>
<path d="M30.8 93.6l1 .2-1 .1z" fill="#050100"/>
<path d="M30.8 93.6l1 .2-1 .1z" fill="none" stroke="#050100" stroke-width=".21"/>
<path d="M26.6 93.8l1-.2v.3z" fill="#050100"/>
<g fill="none" stroke="#050100" stroke-width=".21">
<path d="M18.5 65.9h13.3M19.2 67v16.5M66.5 76.7h11.5M18.5 84.5h3.3M22.5 81.6h.8l.3 .2-.6 1.4-.6-1.2zM23 83.2l.6 1.1v.2l-.3 .3h-.6l-.3-.3zM26.6 93.8l1-.2v.3zM27.7 133.2h5.2M28.2 133.5v5.8M28.2 133.3l.2 1h-.3zM168 181.9h2.4v4.3h-2.4z"/>
<circle cx="72.2" cy="77.8" r="5.9"/>
</g>
<path d="M84 171a.86 .86 0 0 1 .9 .9 .86 .86 0 0 1-.9 .8M159.5 191.1a.86 .86 0 0 1 .9 .8 .86 .86 0 0 1-.9 .9" fill="none" stroke="#231f20" stroke-width=".21"/>
<g fill="#050100" stroke="#050100" stroke-width=".21">
<path d="M28.2 133.3l.2 1h-.3z" fill-rule="evenodd"/>
<path d="M69 73.2l.1 .1z" fill-rule="evenodd"/>
<path d="M69.1 73.3l6.4-.1z" fill-rule="evenodd"/>
<path d="M69.1 73.3l6.4-.1z" fill-rule="evenodd"/>
<path d="M68.8 73h6.9z" fill-rule="evenodd"/>
<path d="M68.9 73h6.8z" fill-rule="evenodd"/>
<path d="M68.7 73.1h7.1z" fill-rule="evenodd"/>
<path d="M68.8 73l7 .1z" fill-rule="evenodd"/>
<path d="M68.6 73.2h7.3z" fill-rule="evenodd"/>
<path d="M68.7 73.1l7.2 .1z" fill-rule="evenodd"/>
<path d="M68.5 73.2h7.4z" fill-rule="evenodd"/>
<path d="M68.6 73.2h7.3z" fill-rule="evenodd"/>
<path d="M68.5 73.3h7.5z" fill-rule="evenodd"/>
<path d="M68.5 73.2l7.5 .1z" fill-rule="evenodd"/>
<path d="M68.4 73.4h7.7z" fill-rule="evenodd"/>
<path d="M68.5 73.3l7.6 .1z" fill-rule="evenodd"/>
<path d="M68.3 73.4h7.9z" fill-rule="evenodd"/>
<path d="M68.4 73.4h7.8z" fill-rule="evenodd"/>
<path d="M68.2 73.5h8z" fill-rule="evenodd"/>
<path d="M68.3 73.4l7.9 .1z" fill-rule="evenodd"/>
<path d="M68.2 73.6h8.1z" fill-rule="evenodd"/>
<path d="M68.2 73.5l8.1 .1z" fill-rule="evenodd"/>
<path d="M68.1 73.6h8.3z" fill-rule="evenodd"/>
<path d="M68.2 73.6h8.2z" fill-rule="evenodd"/>
<path d="M68.1 73.6l8.4 .1z" fill-rule="evenodd"/>
<path d="M68.1 73.6l8.4 .1z" fill-rule="evenodd"/>
<path d="M68 73.7l8.5 .1z" fill-rule="evenodd"/>
<path d="M68 73.7l8.5 .1z" fill-rule="evenodd"/>
<path d="M68 73.8l8.6 .1z" fill-rule="evenodd"/>
<path d="M68 73.8l8.6 .1z" fill-rule="evenodd"/>
<path d="M67.9 73.9h8.8z" fill-rule="evenodd"/>
<path d="M67.9 73.9h8.8z" fill-rule="evenodd"/>
<path d="M67.8 73.9l8.9 .1z" fill-rule="evenodd"/>
<path d="M67.8 73.9l8.9 .1z" fill-rule="evenodd"/>
<path d="M67.8 74l9 .1z" fill-rule="evenodd"/>
<path d="M67.8 74l9 .1z" fill-rule="evenodd"/>
<path d="M67.7 74.1l9.2 .1z" fill-rule="evenodd"/>
<path d="M67.7 74.1l9.2 .1z" fill-rule="evenodd"/>
<path d="M67.6 74.2l9.3 .1z" fill-rule="evenodd"/>
<path d="M67.6 74.2l9.3 .1z" fill-rule="evenodd"/>
<path d="M67.6 74.3h9.4z" fill-rule="evenodd"/>
<path d="M67.6 74.3h9.4z" fill-rule="evenodd"/>
<path d="M67.5 74.3l9.5 .1z" fill-rule="evenodd"/>
<path d="M67.5 74.3l9.5 .1z" fill-rule="evenodd"/>
<path d="M67.4 74.4l9.7 .1z" fill-rule="evenodd"/>
<path d="M67.4 74.4l9.7 .1z" fill-rule="evenodd"/>
<path d="M67.4 74.5l9.7 .1z" fill-rule="evenodd"/>
<path d="M67.4 74.5l9.7 .1z" fill-rule="evenodd"/>
<path d="M67.3 74.6l9.9 .1z" fill-rule="evenodd"/>
<path d="M67.3 74.6l9.9 .1z" fill-rule="evenodd"/>
<path d="M67.3 74.7l10 .1z" fill-rule="evenodd"/>
<path d="M67.3 74.7l10 .1z" fill-rule="evenodd"/>
<path d="M67.2 74.8h10.1z" fill-rule="evenodd"/>
<path d="M67.2 74.8h10.1z" fill-rule="evenodd"/>
<path d="M67.2 74.8l10.2 .1z" fill-rule="evenodd"/>
<path d="M67.2 74.8l10.2 .1z" fill-rule="evenodd"/>
<path d="M67.1 74.9l10.3 .1z" fill-rule="evenodd"/>
<path d="M67.1 74.9l10.3 .1z" fill-rule="evenodd"/>
<path d="M67.1 75l10.4 .1z" fill-rule="evenodd"/>
<path d="M67.1 75l10.4 .1z" fill-rule="evenodd"/>
<path d="M67 75.1l10.5 .1z" fill-rule="evenodd"/>
<path d="M67 75.1l10.5 .1z" fill-rule="evenodd"/>
<path d="M67 75.2l10.5 .1z" fill-rule="evenodd"/>
<path d="M67 75.2l10.5 .1z" fill-rule="evenodd"/>
<path d="M66.9 75.3l10.7 .1z" fill-rule="evenodd"/>
<path d="M66.9 75.3l10.7 .1z" fill-rule="evenodd"/>
<path d="M66.9 75.4l10.7 .1z" fill-rule="evenodd"/>
<path d="M66.9 75.4l10.7 .1z" fill-rule="evenodd"/>
<path d="M66.9 75.5l10.8 .1z" fill-rule="evenodd"/>
<path d="M66.9 75.5l10.8 .1z" fill-rule="evenodd"/>
<path d="M66.8 75.6l10.9 .1z" fill-rule="evenodd"/>
<path d="M66.8 75.6l10.9 .1z" fill-rule="evenodd"/>
<path d="M66.8 75.7l10.9 .1z" fill-rule="evenodd"/>
<path d="M66.8 75.7l10.9 .1z" fill-rule="evenodd"/>
<path d="M66.7 75.8h11.1z" fill-rule="evenodd"/>
<path d="M66.7 75.8h11.1z" fill-rule="evenodd"/>
<path d="M66.7 75.8l11.1 .1z" fill-rule="evenodd"/>
<path d="M66.7 75.8l11.1 .1z" fill-rule="evenodd"/>
<path d="M66.7 75.9l11.1 .1z" fill-rule="evenodd"/>
<path d="M66.7 75.9l11.1 .1z" fill-rule="evenodd"/>
<path d="M66.6 76l11.3 .1z" fill-rule="evenodd"/>
<path d="M66.6 76l11.3 .1z" fill-rule="evenodd"/>
<path d="M66.6 76.1l11.3 .1z" fill-rule="evenodd"/>
<path d="M66.6 76.1l11.3 .1z" fill-rule="evenodd"/>
<path d="M66.6 76.2l11.3 .1z" fill-rule="evenodd"/>
<path d="M66.6 76.2l11.3 .1z" fill-rule="evenodd"/>
<path d="M66.6 76.3l11.3 .1z" fill-rule="evenodd"/>
<path d="M66.6 76.3l11.3 .1z" fill-rule="evenodd"/>
<path d="M66.5 76.4l11.5 .1z" fill-rule="evenodd"/>
<path d="M66.5 76.4l11.5 .1z" fill-rule="evenodd"/>
<path d="M66.5 76.5l11.5 .1z" fill-rule="evenodd"/>
<path d="M66.5 76.5l11.5 .1z" fill-rule="evenodd"/>
<path d="M66.5 76.6l11.5 .1z" fill-rule="evenodd"/>
<path d="M66.5 76.6l11.5 .1z" fill-rule="evenodd"/>
<path d="M69 71.8h6.4l.1 .1v1l-.1 .1h-6.3l-.2-.1z" fill-rule="evenodd"/>
</g>
<g fill="#050100">
<path d="M19.1 83.5h.3l-.2 1z"/>
<path d="M19.2 65.9l.2 1.1h-.3z"/>
</g>
<path d="M15 37h180v235h-180z" fill="none" stroke="#231f20" stroke-width=".21"/>
<path d="M40.4 32.1h154.6v1.5h-154.6z" fill-rule="evenodd" fill="#231f20" stroke="#fff" stroke-width=".21"/>
<path d="M37.2 75.5h1M38.2 74.6v1.9M38.6 74.8v1.4M39.1 75.1v.9M131.1 74.3h2M131.4 74.8h1.4M131.6 75.3h1M132.1 73.3v1M132.4 132.8h.4l.2 .2 1.6 2.9 .1 .4-.4 .2h-3.4a.4 .4 0 0 1-.3-.6z" fill="none" stroke="#231f20" stroke-width=".21"/>
<g fill="#231f20">
<path d="M132.3 133.4h.6l-.1 2h-.4z" fill-rule="evenodd"/>
<path d="M132.3 135.7h.6l-.1 .5h-.5z" fill-rule="evenodd"/>
</g>
<path d="M15 19.8h22.6v13.6h-22.6z" fill="#d13014"/>
<path d="M16.1 29.1h20.4v3.2h-20.4z" fill="#fff"/>
<g fill="#d13014">
<path d="M27 29.6h.5l.3 1.7 .3-1.7h.5l.3 1.7 .3-1.7h.5l-.6 2.3h-.4l-.3-1.8-.4 1.8h-.4z" fill-rule="evenodd"/>
<path d="M30 29.6h1.5v.4h-1v.5h1v.4h-1v.6h1.1v.4h-1.6z" fill-rule="evenodd"/>
<path d="M32 29.6h.5v1.9h1v.4h-1.5z" fill-rule="evenodd"/>
<path d="M33.9 29.6h.4v1.9h1.1v.4h-1.5z" fill-rule="evenodd"/>
<path d="M17.2 29.6h.7l.4 1.8 .4-1.8h.6v2.3h-.4v-1.9l-.4 1.9h-.5l-.4-1.9v1.9h-.4z" fill-rule="evenodd"/>
<path d="M19.7 29.6h1.6v.4h-1.1v.5h1v.4h-1v.6h1.1v.4h-1.6z" fill-rule="evenodd"/>
<path d="M22.6 30.1l.3 .9h-.6zM22.3 29.6l-.7 2.3h.4l.2-.5h.8l.1 .5h.5l-.8-2.3z" fill-rule="evenodd"/>
<path d="M23.9 29.6h.5l.8 1.6v-1.6h.4v2.3h-.4l-.9-1.6v1.6h-.4z" fill-rule="evenodd"/>
</g>
<g fill="#fcffff">
<path d="M24.6 20.7h1.1v7.4h-1.1z"/>
<path d="M20.3 20.7h1.2v7.4h-1.2z"/>
<path d="M31.1 20.7h1.1v7.4h-1.1z"/>
<path d="M27 20.7h1.2v7.4h-1.2z"/>
</g>
<g fill="#fcffff">
<path d="M24.6 20.7h1.1l-4.2 7.4h-1.2z" fill-rule="evenodd"/>
<path d="M20.3 20.7h1.2v.3l-4.1 7.1h-1.3z" fill-rule="evenodd"/>
<path d="M35.2 20.7h1.3l-4.3 7.4h-1.1v-.4z" fill-rule="evenodd"/>
<path d="M31.1 20.7h1.1v.3l-4 7.1h-1.1v-.4z" fill-rule="evenodd"/>
</g>
<text font-size="8.5" fill="#231f20" x="163.5" y="31.1">PID-250</text>
<text font-size="4.2" fill="#231f20" x="40.9" y="30.7">250W Isolated Dual Output with PFC Function</text>
<g font-size="3.5" fill="#231f20">
<text x="20.9" y="44.4">Mechanical Specification</text>
<text x="20.9" y="158.5">Block Diagram</text>
<text x="20.9" y="205.6">Derating Curve</text>
<text x="109.9" y="205.6">Output Derating VS Input Voltage</text>
</g>
<g font-size="2.8" fill="#231f20">
<text x="21.1" y="48.6">(Unit: mm , tolerance ± 1mm)</text>
<text x="128.4" y="53.1">AC Input Connector (CN1) : JST B5P-VH or equivalent</text>
<text x="128.4" y="80.4">DC Output Connector (CN51) : JST B10P-VH or equivalent</text>
<text x="128.4" y="103.4">Remote ON/OFF Connector(CN52):JST B2B-XH or equivalent</text>
<text x="167.4" y="155.6">PFC fosc : 100KHz</text>
<text x="166.4" y="159.1">PWM fosc : 100KHz</text>
<text x="21.8" y="248.4" transform="rotate(-90 21.8 248.4)">LOAD (%)</text>
<text x="110.8" y="249.3" transform="rotate(-90 110.8 249.3)">LOAD (%)</text>
<text x="41.1" y="265">AMBIENT TEMPERATURE (℃)</text>
<text x="133.1" y="265">INPUT VOLTAGE (V) 60Hz</text>
</g>
<g font-size="2.5" fill="#231f20">
<text x="130.1" y="56.8">Pin No.</text>
<text x="140.3" y="56.8">Assignment</text>
<text x="156" y="56.8">Mating Housing</text>
<text x="179.4" y="56.8">Terminal</text>
<text x="132.1" y="63.8">2,4</text>
<text x="133.1" y="60.3">1</text>
<text x="142.9" y="63.8">No Pin</text>
<text x="143.4" y="60.3">FG</text>
<text x="158.9" y="64.3">JST VHR</text>
<text x="174.3" y="64.3">JST SVH-21T-P1.1</text>
<text x="133.1" y="67.3">3</text>
<text x="133.1" y="70.8">5</text>
<text x="143.5" y="67.3">AC/N</text>
<text x="143.7" y="70.8">AC/L</text>
<text x="157" y="66.9">or equivalent</text>
<text x="177.5" y="66.9">or equivalent</text>
<text x="133.7" y="75.5">: Grounding Required</text>
<text x="130.1" y="84.1">Pin No.</text>
<text x="131.1" y="87.6">1,2,3</text>
<text x="140.3" y="84.1">Assignment</text>
<text x="143" y="87.6">COM1</text>
<text x="156" y="84.1">Mating Housing</text>
<text x="179.4" y="84.1">Terminal</text>
<text x="131.1" y="91.1">4,5,6</text>
<text x="132.1" y="94.6">7,8</text>
<text x="143" y="94.6">COM2</text>
<text x="144.8" y="91.1">V1</text>
<text x="157" y="94.3">or equivalent</text>
<text x="158.9" y="91.7">JST VHR</text>
<text x="174.3" y="91.7">JST SVH-21T-P1.1</text>
<text x="177.5" y="94.3">or equivalent</text>
<text x="131.5" y="98.1">9,10</text>
<text x="144.8" y="98.1">V2</text>
<text x="130.1" y="107.1">Pin No.</text>
<text x="143" y="107.1">Status</text>
<text x="156" y="107.1">Mating Housing</text>
<text x="179.4" y="107.1">Terminal</text>
<text x="130.2" y="113.6">(Short)</text>
<text x="130.2" y="110.8">PIN1,2</text>
<text x="142.1" y="110.8">V1: OFF</text>
<text x="142.1" y="113.6">V2: ON</text>
<text x="130.2" y="117.8">PIN1,2</text>
<text x="142.1" y="117.8">V1: ON</text>
<text x="157" y="117.3">or equivalent</text>
<text x="159" y="114.7">JST XHP</text>
<text x="174.5" y="114.7">JST SXH-001T-P0.6</text>
<text x="177.5" y="117.3">or equivalent</text>
<text x="130.2" y="120.6">(Open)</text>
<text x="142.1" y="120.6">V2: ON</text>
<text x="130.8" y="127.1">SVR1</text>
<text x="130.8" y="130.6">SVR2</text>
<text x="142.1" y="127.1">For CH1</text>
<text x="142.1" y="130.6">For CH2</text>
<text x="130.5" y="139.8">1.HS1,HS2,HS3 cannot be shorted.</text>
<text x="130.5" y="142.7">2.CN1:Pin1 is safety ground. For better EMC</text>
<text x="76.8" y="217.1">With 18CFM FAN</text>
<text x="65" y="235.8">Convection</text>
</g>
<g font-size="2.5" fill="#221816">
<text x="132.2" y="145.6">performance,Please secure an electrical</text>
<text x="132.2" y="148.6">connection between M1,M2,M3,and chassis</text>
<text x="132.2" y="151.5">grounding.</text>
</g>
<g font-size="2.4" fill="#050100">
<text x="29" y="166.6">I/P</text>
<text x="42.2" y="163.8">EMI FILTER</text>
<text x="47.4" y="166.3">&amp;</text>
<text x="67.7" y="167.4">CIRCUIT</text>
<text x="70.1" y="164.7">PFC</text>
<text x="89.4" y="167.8">SWITCHING</text>
<text x="91.8" y="165">POWER</text>
<text x="112.4" y="164.1">RECTIFIERS</text>
<text x="118" y="166.5">&amp;</text>
<text x="171.7" y="167.3">GND1</text>
<text x="171.7" y="165.1">CH1</text>
<text x="41.7" y="168.9">RECTIFIERS</text>
<text x="115.3" y="168.8">FILTER</text>
<text x="133" y="170.4">COSTANT CURRENT</text>
<text x="137.1" y="172.8">LIMITING &amp;</text>
<text x="28.7" y="178.1">FG</text>
<text x="90.1" y="178">O.L.P.</text>
<text x="101.9" y="176.9">PWM &amp; PFC</text>
<text x="102.3" y="179.7">CONTROL</text>
<text x="132.7" y="175.4">DETECTION CIRCUIT</text>
<text x="133.4" y="179.7">O.V.P.</text>
<text x="171.7" y="185.9">(CN52)</text>
<text x="173" y="183.1">R.C.</text>
<text x="91.8" y="189.8">POWER</text>
<text x="112.6" y="189.2">RECTIFIERS</text>
<text x="117.6" y="191.5">&amp;</text>
<text x="171.7" y="190.2">CH2</text>
<text x="89.5" y="192.6">SWITCHING</text>
<text x="114.7" y="193.9">FILTER</text>
<text x="132" y="196.5">DETECTION</text>
<text x="171.7" y="192.4">GND2</text>
<text x="133.8" y="199.2">CIRCUIT</text>
</g>
<g font-size="2.2" fill="#050100">
<text x="74.1" y="58.5">222</text>
<text x="32.4" y="61.6">5</text>
<text x="74.1" y="61.6">212</text>
<text x="36.3" y="69">HS1</text>
<text x="121.7" y="66.4" transform="rotate(90 121.7 66.4)">5</text>
<text x="18.8" y="77.4" transform="rotate(-90 18.8 77.4)">47.5</text>
<text x="21.8" y="74.8">18CFM</text>
<text x="21.8" y="77">min.</text>
<text x="32.7" y="74.5">CN1</text>
<text x="53.9" y="76.4">HS2</text>
<text x="24.3" y="81.4" transform="rotate(90 24.3 81.4)">FAN</text>
<text x="38" y="83.3">AC FUSE</text>
<text x="113.2" y="81.9">CN51</text>
<text x="121.6" y="83.6" transform="rotate(90 121.6 83.6)">85</text>
<text x="124.9" y="83.6" transform="rotate(90 124.9 83.6)">95</text>
<text x="32.1" y="88.9">FS1</text>
<text x="36.9" y="85.8">T6.3A/250V</text>
<text x="98.2" y="87.6">SVR1</text>
<text x="27" y="93.2">15cm</text>
<text x="75" y="97">HS3</text>
<text x="26.2" y="105.9" transform="rotate(-35 26.2 105.9)">5-</text>
<text x="29" y="104" transform="rotate(-35 29 104)">3.5</text>
<text x="56" y="106">130</text>
<text x="86" y="102.5" transform="rotate(-90 86 102.5)">5</text>
<text x="106" y="105.8">SVR2 CN52</text>
<text x="27.7" y="125.3" transform="rotate(-90 27.7 125.3)">40</text>
<text x="27.3" y="139.3" transform="rotate(-90 27.3 139.3)">3max.</text>
</g>
<g font-size="2.1" fill="#231f20">
<text x="27" y="219.6">100</text>
<text x="113.6" y="217.8">100</text>
<text x="28" y="227.1">80</text>
<text x="114.6" y="223.3">90</text>
<text x="114.6" y="228.8">80</text>
<text x="28" y="238.1">50</text>
<text x="28" y="234.6">60</text>
<text x="114.6" y="234.3">70</text>
<text x="114.6" y="239.8">60</text>
<text x="28" y="241.6">40</text>
<text x="114.6" y="245.3">50</text>
<text x="28" y="249.1">20</text>
<text x="114.6" y="250.8">40</text>
<text x="29.4" y="258">-20 -10</text>
<text x="37.7" y="258">0</text>
<text x="44.2" y="258">10</text>
<text x="51.7" y="258">20</text>
<text x="59.2" y="258">30</text>
<text x="66.7" y="258">40</text>
<text x="74.2" y="258">50</text>
<text x="81.7" y="258">60</text>
<text x="88.7" y="258">70</text>
<text x="93" y="258">(HORIZONTAL)</text>
<text x="115.7" y="258.9">90</text>
<text x="126.7" y="258.9">100</text>
<text x="132.3" y="258.9">110</text>
<text x="138.3" y="258.9">115</text>
<text x="148.7" y="258.9">135</text>
<text x="159.7" y="258.9">155</text>
<text x="170.7" y="258.9">230</text>
<text x="176.2" y="258.9">264</text>
</g>
<text font-size="2.1" fill="#808285" x="161.9" y="290.1">File Name:PID-250-SPEC 2024-10-30</text>
<g font-size="2" fill="#050100">
<text x="33.2" y="71.1">M1</text>
<text x="115.8" y="70.8">M2</text>
<text x="35.2" y="102.2">M3</text>
</g>
<g font-size="1.9" fill="#050100">
<text x="35.9" y="76.4">1</text>
<text x="35.9" y="78">2</text>
<text x="35.9" y="79.5">3</text>
<text x="35.9" y="81.1">4</text>
<text x="35.9" y="82.6">5</text>
<text x="113.5" y="85.6">2</text>
<text x="113.5" y="87.1">3</text>
<text x="113.5" y="88.7">4</text>
<text x="113.5" y="84">1</text>
<text x="113.5" y="90.2">5</text>
<text x="113.5" y="91.8">6</text>
<text x="113.5" y="93.3">7</text>
<text x="113.5" y="94.9">8</text>
<text x="110.7" y="101.2">2</text>
<text x="112.5" y="98">10</text>
<text x="113.5" y="96.4">9</text>
<text x="110.7" y="102.8">1</text>
</g>
<text font-size="1.7" fill="#050100" x="27.6" y="104.9" transform="rotate(-35 27.6 104.9)">ψ</text>
</svg>
